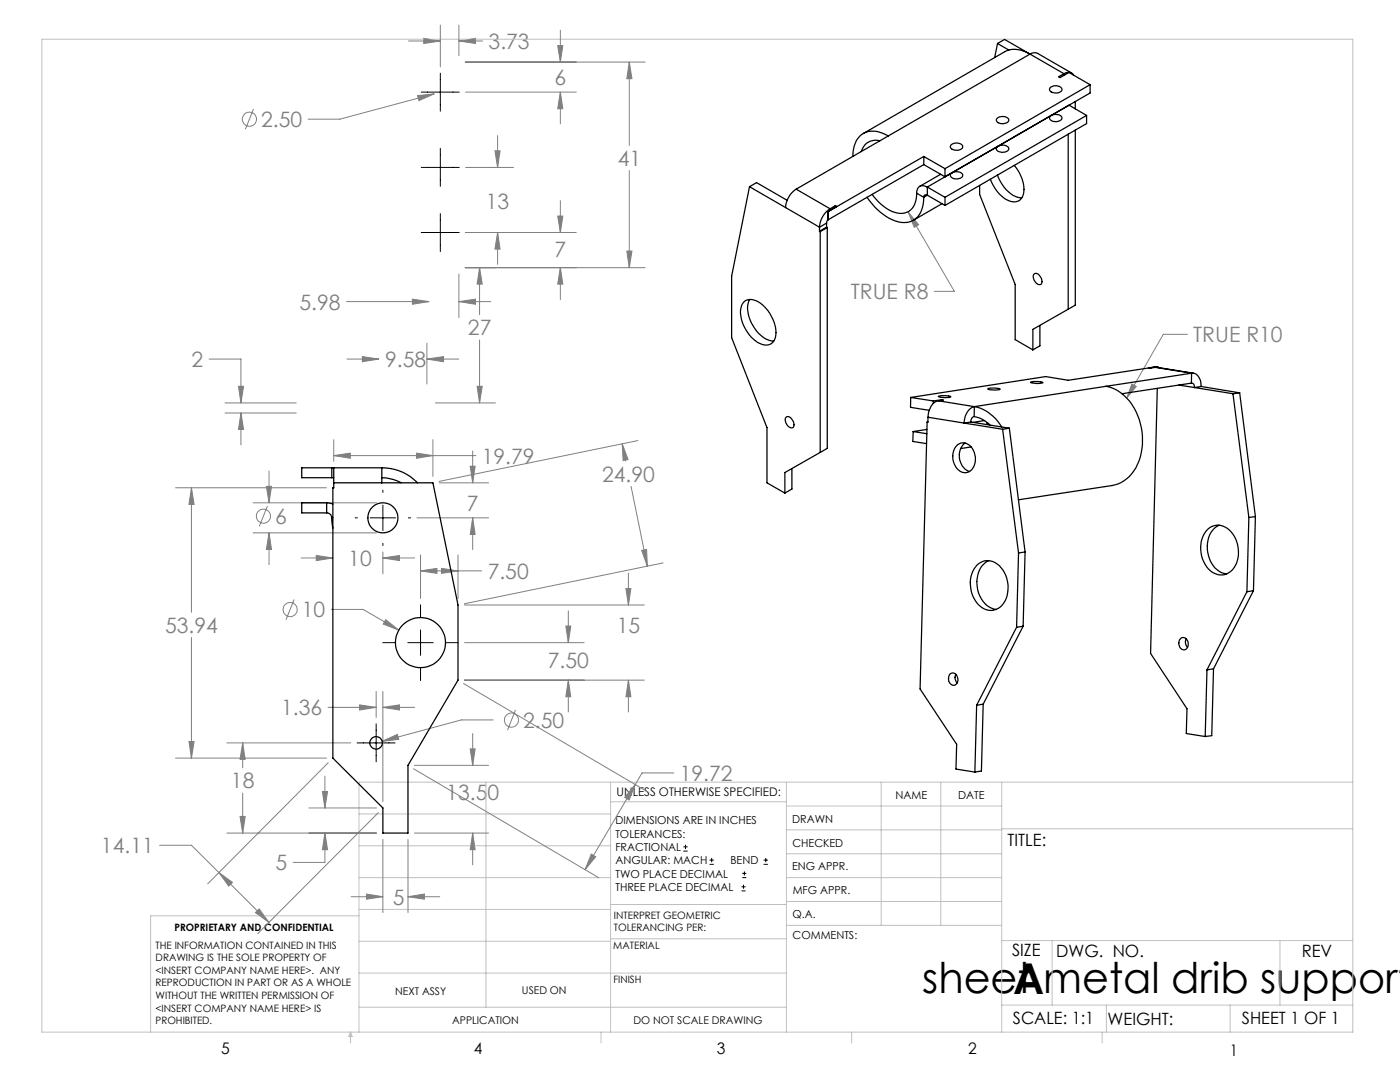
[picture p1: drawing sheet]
<svg xmlns="http://www.w3.org/2000/svg" width="279mm" height="216mm" viewBox="0 0 279 216" stroke-linecap="round" stroke-linejoin="round" font-family="sans-serif">
<g fill="none" stroke="#808080" stroke-width=".2">
<path d="M81.5 8.2h6.4M83.3 19.1l3.3-.4-3 1.4zM84.6 7.7l3.3 .5-3.3 .5zM86.6 18.7l-18.8 5.1h-6.3M87.9 5v8.3M91.6 8.2l3.3-.5v1zM91.6 5v6.1M91.6 8.2h4.7M92.9 12.4h35.9M92.9 18.4h22.1M111.3 9.1h1l-.5 3.3zM111.8 18.4l.5 3.3h-1z"/>
<path d="M111.8 6v6.4M111.8 18.4v6.3M125.6 12.4l.5 3.3h-1zM125.6 12.4v16.6M50.6 21.8l-1.6 4M92.9 33.4h9.6M98.8 30.1h1l-.5 3.3zM99.3 27.1v6.3M125.6 34v19.4M82.3 59.7l3.3 .5-3.3 .5zM91.6 54.7v8.7M92.9 53.4h35.9"/>
<path d="M92.9 46.4h22.1M95.7 53.4l.5 3.3h-1zM95.7 53.4v9.4M99.3 46.4l.5 3.3h-1zM99.3 46.4v6.3M111.3 43.1h1l-.5 3.3zM111.8 53.4l.5 3.3h-1zM111.8 40v6.4M111.8 53.4v6.4M125.1 50.1h1l-.5 3.3zM181.2 42.3l2.1 2.5-.8 .6zM181.2 42.3l9.3 15.8h-4.1"/>
<path d="M41.7 71.6h6.4v8.8M47.6 77.1h1l-.5 3.3zM69.1 60.2h16.5M69.3 71.6h6.3M72.3 71.2l3.3 .4-3.3 .6zM85.2 71.6l3.3-.4v1zM85.2 71.6h6.3M85.2 68.5v8.1M91.6 60.2l3.3-.5v1zM91.6 60.2h6.3M95.2 77.1h1l-.5 3.3zM95.7 67.8v12.6"/>
<path d="M225.9 76.6l.9 .5-1.9 2.3zM237 66.7h-4.8l-7.3 12.7M35 97.3h30.2M38.2 97.3l.5 3.3h-1zM38.2 97.3v24.9M44.9 80.4h14.2M44.9 82.4h14.2M48.1 82.4l.5 3.3h-1zM48.1 82.4v6.4M53.2 97h1l-.5 3.3zM53.7 94v6.3M66.6 90.9l3.3-.5v1z"/>
<path d="M66.6 87.7v4.4M66.6 90.9h28.4M83.1 90.4l3.3 .5-3.3 .5zM86.4 87.7v7.4M86.9 80.4h12M87.7 96.3h9.8M93.8 93h1l-.5 3.3zM94.3 90v6.3M124.2 88.6l1.1 3.1-.9 .2zM124.2 88.6l.7 3.4M125.9 97l3.3 16M127.3 87.9l-39.7 8.2"/>
<path d="M50.5 100.3h24.6M50.5 106.3h24.6M53.4 101l-1.6 4M53.7 106.3l.5 3.3h-1zM53.7 106.3v6.4M58.7 119.6l-1.6 4M60.1 111.3h6.3M63.1 110.8l3.3 .5-3.3 .6zM76.4 111.3l3.3-.5v1.1zM76.4 110.1v4.4M76.4 111.3h6.4M83.2 103.3h14.3"/>
<path d="M83.9 113.9l3.3-.5v1zM83.9 110.7v8.7M83.9 113.9h12.2M88.1 113.4l3.3 .5-3.3 .5zM91.4 110.7v8.8M94.3 103.3l.5 3.3h-1zM94.3 103.3v6.4M124.9 117.4h1l-.5 3.3zM125.4 114.4v6.3M128.1 109.8l.9-.2 .2 3.4zM132.3 112.3l-39.6 8.2M38.2 127.2v24.1"/>
<path d="M66.1 121.6h6.4l7.1 4.1M75.1 138v5.2M76.4 138v21.9M77 123.6l2.6 2.1-3.1-1.2zM92.5 136.4l37 21.8M92.7 120.7h35.9M92.7 135.7h35.9M92.7 128.2h23.9M112.9 124.9h1l-.5 3.3zM113.4 135.7l.5 3.3h-1zM113.4 121.9v6.3M113.4 135.7v6.4"/>
<path d="M125.4 135.7l.5 3.3h-1zM125.4 135.7v6.4M35 151.3h30.2M37.7 148h1l-.5 3.3zM45.3 148.2h24.7M48.4 148.2l.5 3.3h-1zM48.4 148.2v5M48.4 158.3v7.9M64.3 157.9h1.1l-.6 3.3zM64.8 154.9v6.3M65.5 141.1h9.6M65.5 152.2l-24 24.2"/>
<path d="M71.8 140.7l3.3 .4-3.3 .6zM76.3 147.9l3-1.4 .3 1zM76.4 141.1l3.3-.4v1zM76.4 141.1h6.4M82.5 153.4l37 21.8M82.7 152.7h14.8M93.8 149.4h1l-.5 3.3zM94.3 146.4v6.3M98.4 143.7h-6.3l-15.8 4.2M102.9 141.7l-1.6 4M126.8 156.5l-1.2 3.1-.9-.5zM126.8 156.5l-10 17"/>
<path d="M134.5 154.2h-6.4l-1.3 2.3M31.9 168.7h6.3l15.5 15.4M43.7 174.1l2.7 2-.8 .7zM45.3 166.2h29.8M47.9 162.9h1l-.5 3.3zM61.7 161.2h13.4M64.8 166.2l.6 3.3h-1.1zM64.8 166.2v5.9h-6.3M70.1 178.9h6.3M73.1 178.4l3.3 .5-3.3 .5zM75.5 162.1l-24.1 24.2M76.4 167.5v14.6"/>
<path d="M81.4 178.9l3.3-.5v1zM81.4 167.5v14.6M81.4 178.9h6.4M82.7 166.2h14.8M94.3 166.2l.5 3.3h-1zM94.3 166.2v6.4M118 170.4l.9 .6-2.1 2.5zM51 182.1l.7-.7 2 2.7z"/>
<circle cx="49.8" cy="23.8" r="1.41"/>
<circle cx="52.6" cy="103" r="1.4"/>
<circle cx="57.9" cy="121.6" r="1.41"/>
<circle cx="102.1" cy="143.7" r="1.4"/>
</g>
<g fill="none" stroke="#000" stroke-width=".2">
<path d="M84.1 18.4h7.6M87.9 14.6v7.6M84.1 33.4h7.6M87.9 29.6v7.6M84.1 46.4h7.6M87.9 42.6v7.6M76.4 97.8v.4M70.9 103.3h.4M73.9 103.3h5.1M76.4 100.8v5.1M76.4 108.4v.5M81.5 103.3h.5"/>
<path d="M76.4 128.2h2.4M81.4 128.2h5.1M83.9 120.7v2.5M83.9 125.7v5.1M83.9 133.3v2.5M89 128.2h2.4M71.3 148.2h7.5M75.1 144.4v7.6M136.4 169.8h.8M136.4 169h.8M136.8 168.6v.8M141.6 172.5h.9"/>
<path d="M141.6 171.6h.9M142 171.2v.8M148 177.8h.8M148 177h.8M148.1 175.1h.8M148.1 174.3h.8M148.4 176.5v.8M148.6 173.9v.8M152.4 172.5h.8M152.4 171.6h.8M152.8 171.2v.8"/>
</g>
<g fill="none" stroke="#c0c0c0" stroke-width=".2">
<path d="M8.4 7.8h261.6v198.2h-261.6zM97 156.1v44.9M121.8 156.1v49.9M121.8 160h35.2M157 156.1v49.9M175.9 156.1v28.5M187.7 156.1v28.5M199.9 156.1v49.9M270 156.1h-198.4v49.9M71.6 175.1h50.2M71.6 168.8h50.2M71.6 162.4h50.2"/>
<path d="M157 170.4h42.9M157 165.6h42.9M157 160.8h42.9M157 175.1h42.9M157 179.9h42.9M199.9 165.4h70.1M71.6 194.2h85.4M71.6 187.8h50.2M71.6 181.5h50.2M71.6 182.7h-41.5v23.3M121.8 187.3h35.2M121.8 180.5h35.2"/>
<path d="M157 184.6h42.9M199.9 187.7h70.1M210 187.7v12.9M255.4 187.7v12.9M70 206v2.1M70 206l.3 .8h-.7zM71.6 201h85.4M119.9 206v2.1M170 206v2.1M199.9 200.6h70.1M220 206v2.1M220.8 200.6v5.4"/>
<path d="M245.5 200.6v5.4"/>
</g>
<path d="M125.6 12.4l.5 3.3h-1zM125.1 50.1h1l-.5 3.3zM95.7 53.4l.5 3.3h-1zM95.2 77.1h1l-.5 3.3zM48.1 82.4l.5 3.3h-1zM47.6 77.1h1l-.5 3.3zM84.6 7.7l3.3 .5-3.3 .5zM91.6 8.2l3.3-.5v1zM111.8 18.4l.5 3.3h-1zM111.3 9.1h1l-.5 3.3zM83.3 19.1l.3 1 3-1.4zM111.3 43.1h1l-.5 3.3zM111.8 53.4l.5 3.3h-1zM98.8 30.1h1l-.5 3.3zM99.3 46.4l.5 3.3h-1zM72.3 71.2l3.3 .4-3.3 .6zM85.2 71.6l3.3-.4v1zM91.6 60.2l3.3-.5v1zM82.3 59.7l3.3 .5-3.3 .5zM181.2 42.3l1.3 3.1 .8-.6zM38.2 97.3l.5 3.3h-1zM37.7 148h1l-.5 3.3zM66.6 90.9l3.3-.5v1zM83.1 90.4l3.3 .5-3.3 .5zM124.9 117.4h1l-.5 3.3zM125.4 135.7l.5 3.3h-1zM93.8 149.4h1l-.5 3.3zM94.3 166.2l.5 3.3h-1zM81.4 178.9l3.3-.5v1zM73.1 178.4l3.3 .5-3.3 .5zM64.8 166.2l.6 3.3h-1.1zM64.3 157.9h1.1l-.6 3.3zM43.7 174.1l2.7 2-.8 .7zM51 182.1l.7-.7 2 2.7zM71.8 140.7l3.3 .4-3.3 .6zM76.4 141.1l3.3-.4v1zM48.4 148.2l.5 3.3h-1zM47.9 162.9h1l-.5 3.3zM76.3 147.9l3.3-.4-.3-1zM77 123.6l-.5 .9 3.1 1.2zM83.9 113.9l3.3-.5v1zM88.1 113.4l3.3 .5-3.3 .5zM126.8 156.5l-1.2 3.1-.9-.5zM118 170.4l.9 .6-2.1 2.5zM124.2 88.6l1.1 3.1-.9 .2zM128.1 109.8l.9-.2 .2 3.4zM53.2 97h1l-.5 3.3zM53.7 106.3l.5 3.3h-1zM76.4 111.3l3.3-.5v1.1zM63.1 110.8l3.3 .5-3.3 .6zM94.3 103.3l.5 3.3h-1zM93.8 93h1l-.5 3.3zM112.9 124.9h1l-.5 3.3zM113.4 135.7l.5 3.3h-1zM225.9 76.6l-1 2.8 1.9-2.3z" fill="#808080"/>
<g fill="none" stroke="#000" stroke-width=".25">
<path d="M199.1 8.7l1.4-.8 5 2.9M199.1 8.7l-.6 2.8M199.1 8.7l2.2 1.3M205.6 10.8a5 5 0 0 0-5-.5l-28.3 16.3M205.6 10.8l.9-.3 .6 .2 6.8 3.9M205.6 10.8l-28.3 16.3M205.6 10.8l6.7 3.9M209.6 17.5a1.6 1.6 0 0 1 2.3 .2 1.1 1.1 0 0 1-1.5 .8l-.6-.2a.52 .52 0 0 1-.2-.8zM212.3 14.7a1.24 1.24 0 0 1 1.9 .3M212.3 14.7l-1 .6 .3 .2 1.7-1 4.3 2.4M212.3 14.7v.3M217.6 16.9l-29 16.8"/>
<path d="M217.6 16.9v1.7l-29 16.7M149.6 37.3l-3.6 17.8v12.3l7.1 17.9v11l3.5 2.1M149.6 37.3l7.2 4.1M149.6 37.3l1.4-.9 6.1 3.6M158.9 37.7a4.8 4.8 0 0 0-2.1 3.7M158.9 37.7l6.8 4M173 39.4a11 11 0 0 0 6.8 5 3.9 3.9 0 0 0 4.5-3.7l.1-1.3M175.6 28.1a3 3 0 0 0-3.7 2.1M177.3 27.1a4.6 4.6 0 0 0-5.7 .1 5.6 5.6 0 0 0-1.4 4M177.3 27.1l-18.4 10.6M183 38.6a3.5 3.5 0 0 1-2.9 4 7.8 7.8 0 0 1-6-3.8M183 38.6l1.4 .8"/>
<path d="M184.4 31.2l4.2 2.5M184.4 31.2l-19.1 11M184.4 31.2v1.6M184.4 32.8l-19.1 11.1M184.4 32.8l4.2 2.5M185.1 38.9a.44 .44 0 0 0-.5 0 .44 .44 0 0 0-.2 .5M185.1 37.3a1.29 1.29 0 0 0-1.5-.1 1.29 1.29 0 0 0-.6 1.4M185.1 38.9l-.7 .5M185.1 37.3l3.5 2.1M185.1 38.9l3.5 2.1M185.1 37.3v1.6M187.7 34.8l-4.1 2.4"/>
<path d="M188.6 33.7v1.6M188.6 39.4v1.6M189.8 28.9a1.6 1.6 0 0 1 2.3 .2 1.11 1.11 0 0 1-1.6 .9l-.5-.2a.52 .52 0 0 1-.2-.9zM189.8 34.6a1.58 1.58 0 0 1 2.3 .3 1.2 1.2 0 0 1-1.6 .8l-.7-.4a.47 .47 0 0 1 0-.7zM190 34.5l-4.9 2.8M195.5 37v1.8l7.1 18v11l3.5 2M199 23.6a1.65 1.65 0 0 1 2.3 .2 1.15 1.15 0 0 1-1.6 .9l-.7-.4a.47 .47 0 0 1 0-.7zM199 29.3a1.59 1.59 0 0 1 2.3 .3 1.33 1.33 0 0 1-1.9 .7l-.3-.1a.51 .51 0 0 1-.1-.9zM199.1 34.9a6.6 6.6 0 0 0 4.3 4.5l.5 .1M199.2 29.2l-9.2 5.3M202.4 33a6.7 6.7 0 0 1 1.7 6.1 1.98 1.98 0 0 1-2.9 .9 7.4 7.4 0 0 1-3.5-4.2M209.6 23.2a1.63 1.63 0 0 1 2.3 .3 1.33 1.33 0 0 1-1.9 .7l-.4-.3a.47 .47 0 0 1 0-.7z"/>
<path d="M209.8 23l3.6-2 3.5 2M213.2 26.8v34.9M214.6 20.2v1.5M214.6 26v34.9l-1.4 .8M216.9 23l-28.3 16.4M216.9 23v1.7l-28.3 16.3M149.6 59.8a5.8 5.8 0 0 0 1 5.7 4.8 4.8 0 0 0 3.8 2.6M156.8 41.4l6.7 3.9M163.5 45.3v.8M163.5 46.1l.2 .1M163.7 46.2v44.1M165 44.5l-1.5 .8"/>
<path d="M165 44.5v.8M165 45.3l-1.5 .8M165 45.3l.1 .1M165.1 45.4l-1.4 .8M165.1 45.4v44.1l-1.4 .8M165.2 43.7l-.2 .8M165.2 42.2h.1M165.2 42.2l.1 1.7M165.3 42.2v1.7M165.7 41.7a4.7 4.7 0 0 0-2.2 3.6M165.7 41.7v.3M166.7 41l.3 .2-1.8 1"/>
<path d="M166.7 41l-1 .7M166.7 41v.4M188 40.6l-5.7 3.4M206.4 54.7l.1-.1a1.49 1.49 0 0 1 1.2 2.2 1.48 1.48 0 0 1-1.3-2.1zM148.6 60.1a3.1 3.1 0 0 1 3.9 1 6.9 6.9 0 0 1 2.1 6.6 1.98 1.98 0 0 1-2.9 .8 7.5 7.5 0 0 1-3.9-6.9l.3-.9zM181.8 79.3l4.5 .7M181.8 79.3l-.1 2 3.8 .6M187.3 80a3.2 3.2 0 0 0-2.1 3.3M187.3 79.1l1.5-.1 1 .2-1.4 .1zM187.3 80l7.2 1.1M187.9 79.8h.3l-.9 .2M187.9 79.8l-1.6 .2"/>
<path d="M187.9 79.8v.1M197.2 77.5l1.4-.1 1 .2-.7 .2a2.54 2.54 0 0 1-1.8-.2zM205.7 76.3l1.5-.2 .9 .3-1.3 .1zM207.5 64.9v4.1l-1.4 .8M213.2 61.7l-7.1 4v4.1M220.7 77.1a9.2 9.2 0 0 1 6.7 6.6 11.8 11.8 0 0 1-1.6 10.8l-.9 1-1.1 .8-1.8 .6-18.8 2.8M220.7 77.1l-26.2 4M230.6 73.3l7.6 1.2M230.6 73.3l7.2 1.2M230.9 73.2h.1M230.9 73.2l-17.7 2.7-4.5-.8-26.9 4.2M230.9 73.2l-1.6 .2 1.3-.1"/>
<path d="M230.9 73.2v.1M231 77.5l-1.4 52.9 7.3 11-.2 5 3.8 .6M235.3 76.8l3.1 .5M237.8 76.4a.66 .66 0 0 1 .6 .9M237.8 76.4l-13.9 2.2M237.8 74.5a1.92 1.92 0 0 1 1.9 2.2v.4M237.8 74.5l-17.1 2.6M237.8 74.5v1.9M238.4 77.3l7.7 1.3M239.7 77.1l-1.3 .2M239.7 77.1l7.7 1.3M246.1 78.6l3.1 24.7"/>
<path d="M247.4 78.4l-1.3 .2M247.4 78.4l3.1 24.7M66.2 93.3v2M66.6 93.3v3M66.6 96.3h19.8l5 24.4v15l-10 17v13.5h-5v-5l-10-9.9v-54h.2zM76.2 93.3v3M76.2 93.3a9.7 9.7 0 0 1 7.1 3M76.2 95.3l2.3 .4 1.6 .6M76.2 93.3h-16v2h6.4M156.9 83.3l.1-.2a1.49 1.49 0 0 1 1.2 2.2 1.48 1.48 0 0 1-1.3-2zM158 93.5v4.1l-1.4 .8M163.7 90.3l-7.1 4v4.1"/>
<path d="M182.2 86.1v2l2.7 .4M182.2 86.1l2.8 .4M185 85.7l-2.8 .4M185 84.2l-1.4 53.3 7.3 11-.1 5 3.8 .6M185.2 84.2h-.2M185.2 83.3v.9h-.2M185.2 83.3l14.9 2.4M186.3 80v.5M191.1 88.7a2.33 2.33 0 0 1 3.5 2.1 2.71 2.71 0 0 1-1.9 3.5 3.2 3.2 0 0 1-2.4-4.2l.3-.8zM192.6 88.4a3.4 3.4 0 0 0 .9 5.7M193.7 84.2l7.7 1.2M193.8 89.2l-2.1 .3"/>
<path d="M194.4 83.1l1.7 .6 1.5 1.1M194.4 83.1a.98 .98 0 0 0-.7 1.1M194.5 81.1a8.4 8.4 0 0 1 5.4 4.1M194.5 81.1a3.3 3.3 0 0 0-2.1 3.3l1.3-.2M194.5 81.1l-.1 2M196.5 83.9l-2.3 .4M197.1 84.4l-.1 .1 .4 .2M200.1 85.7l3.2 24.6M201.4 85.4l3.2 24.7M201.4 85.4l-1.3 .3M65.2 102.3a.96 .96 0 0 1 1 1M65.2 100.3l1.2 .3"/>
<path d="M65.2 100.3h-5v2h5M65.2 100.3v2M66.2 103.3l.2 2.1M66.2 103.3h.2M195.1 112.7a3.3 3.3 0 0 1 5 1 6 6 0 0 1-.5 7.4 3.3 3.3 0 0 1-5-1.4 5.9 5.9 0 0 1 .5-7zM197.3 111.9a5.2 5.2 0 0 0-2 6.5 4.3 4.3 0 0 0 3.5 3.2M203.3 110.3l-.4 14.9M204.6 110.1l-1.3 .2M204.6 110.1l-.4 14.9M241 105.6a3.3 3.3 0 0 1 5.1 1 5.8 5.8 0 0 1-.5 7.5 3.3 3.3 0 0 1-5.1-1.5 5.9 5.9 0 0 1 .5-7zM243.3 104.8a4.7 4.7 0 0 0-2.3 5.4 4.7 4.7 0 0 0 3.8 4.3M248.8 118.1l-7.9 15.6"/>
<path d="M249.2 103.3l-.4 14.8M250.2 117.9l-1.4 .2M250.2 117.9l-8 15.6M250.5 103.1l-1.3 .2M250.5 103.1l-.3 14.8M189.5 134.5a.92 .92 0 0 1 1-.1 .92 .92 0 0 1 .6 .8 1.01 1.01 0 0 1-.1 1.1 1.01 1.01 0 0 1-1.1 .3 1.51 1.51 0 0 1-.4-2.1zM190.7 134.5a1.48 1.48 0 0 0 .3 1.8M202.9 125.2l-8 15.5M204.2 125l-1.3 .2M204.2 125l-8 15.5M235.5 127.5a1.04 1.04 0 0 1 1.3 0 1.04 1.04 0 0 1 .3 1.2 .89 .89 0 0 1-.8 1 .89 .89 0 0 1-.9-.8l-.1-.9zM236.7 127.5l-.1 .9 .4 .8"/>
<path d="M240.9 133.7l-.4 13.3M242.2 133.5l-1.3 .2M242.2 133.5l-.4 13.3-1.3 .2M194.9 140.7l-.3 13.4M196.2 140.5l-1.3 .2M196.2 140.5l-.3 13.3-1.3 .3"/>
<circle cx="76.4" cy="103.3" r="3"/>
<circle cx="83.9" cy="128.2" r="5"/>
<circle cx="75" cy="148.2" r="1.25"/>
</g>
<g font-size="8.5">
<text x="184.1" y="198.1">sheet metal drib support</text>
<text x="202.2" y="198.3">A</text>
</g>
<g font-size="4.2" fill="#808080">
<text x="97.5" y="9.8">3.73</text>
<text x="110.7" y="17.1">6</text>
<text x="52.1" y="25.3">2.50</text>
<text x="123.3" y="33.1">41</text>
<text x="97" y="41.6">13</text>
<text x="110.7" y="51.2">7</text>
<text x="169.8" y="59.7">TRUE R8</text>
<text x="59.8" y="61.8">5.98</text>
<text x="93.4" y="66.9">27</text>
<text x="238.1" y="68.3">TRUE R10</text>
<text x="38.2" y="73.2">2</text>
<text x="76.8" y="73.2">9.58</text>
<text x="96.2" y="92.5">19.79</text>
<text x="93.2" y="101.9">7</text>
<text x="120.2" y="96.1">24.90</text>
<text x="54.9" y="104.5">6</text>
<text x="69.5" y="112.9">10</text>
<text x="97.3" y="115.5">7.50</text>
<text x="60.2" y="123.2">10</text>
<text x="33" y="126.3">53.94</text>
<text x="123.1" y="126.3">15</text>
<text x="109.3" y="133.3">7.50</text>
<text x="56.1" y="142.7">1.36</text>
<text x="104.4" y="145.2">2.50</text>
<text x="135.7" y="155.8">19.72</text>
<text x="46.1" y="157.3">18</text>
<text x="89.1" y="159.6">13.50</text>
<text x="20.1" y="170.2">14.11</text>
<text x="55" y="173.7">5</text>
<text x="78.4" y="180.5">5</text>
</g>
<g font-size="3.4">
<text x="201.1" y="168.8">TITLE:</text>
<text x="202" y="190.8">SIZE</text>
<text x="210.8" y="190.9">DWG. NO.</text>
<text x="259.8" y="191">REV</text>
<text x="202.1" y="204.4">SCALE: 1:1</text>
<text x="221" y="204.5">WEIGHT:</text>
<text x="247.8" y="204.4">SHEET 1 OF 1</text>
</g>
<g font-size="3.2">
<text x="44.2" y="210.4">5</text>
<text x="94.6" y="210.3">4</text>
<text x="143.1" y="210.4">3</text>
<text x="193.2" y="210.3">2</text>
<text x="245.4" y="210.6">1</text>
</g>
<text font-size="2.4" x="123.1" y="158.9">UNLESS OTHERWISE SPECIFIED:</text>
<g font-size="2.2">
<text x="178.7" y="159.4">NAME</text>
<text x="191.2" y="159.4">DATE</text>
<text x="122.8" y="164.5">DIMENSIONS ARE IN INCHES</text>
<text x="122.8" y="167.1">TOLERANCES:</text>
<text x="158.1" y="164.2">DRAWN</text>
<text x="122.8" y="169.8">FRACTIONAL</text>
<text x="122.8" y="172.5">ANGULAR: MACH</text>
<text x="145.8" y="172.5">BEND</text>
<text x="158.1" y="173.7">ENG APPR.</text>
<text x="158.2" y="169.1">CHECKED</text>
<text x="122.8" y="175.1">TWO PLACE DECIMAL</text>
<text x="122.8" y="177.8">THREE PLACE DECIMAL</text>
<text x="158.2" y="178.4">MFG APPR.</text>
<text x="158.2" y="183.2">Q.A.</text>
<text x="158.2" y="187.4">COMMENTS:</text>
</g>
<g font-size="2.1">
<text x="78.8" y="198.5">NEXT ASSY</text>
<text x="104.2" y="198.4">USED ON</text>
<text x="90.2" y="204.3">APPLICATION</text>
<text x="126.4" y="204.3">DO NOT SCALE DRAWING</text>
</g>
<g font-size="2">
<text x="34.8" y="185.7">PROPRIETARY AND CONFIDENTIAL</text>
<text x="122.5" y="183.3">INTERPRET GEOMETRIC</text>
<text x="122.5" y="185.9">TOLERANCING PER:</text>
<text x="31.1" y="189.3">THE INFORMATION CONTAINED IN THIS</text>
<text x="31.1" y="191.8">DRAWING IS THE SOLE PROPERTY OF</text>
<text x="122.4" y="189.4">MATERIAL</text>
<text x="31.1" y="194.3">&lt;INSERT COMPANY NAME HERE&gt;. ANY</text>
<text x="31.1" y="196.8">REPRODUCTION IN PART OR AS A WHOLE</text>
<text x="122.4" y="196.2">FINISH</text>
<text x="31.1" y="199.4">WITHOUT THE WRITTEN PERMISSION OF</text>
<text x="31.1" y="201.9">&lt;INSERT COMPANY NAME HERE&gt; IS</text>
<text x="31.1" y="204.4">PROHIBITED.</text>
</g>
</svg>
